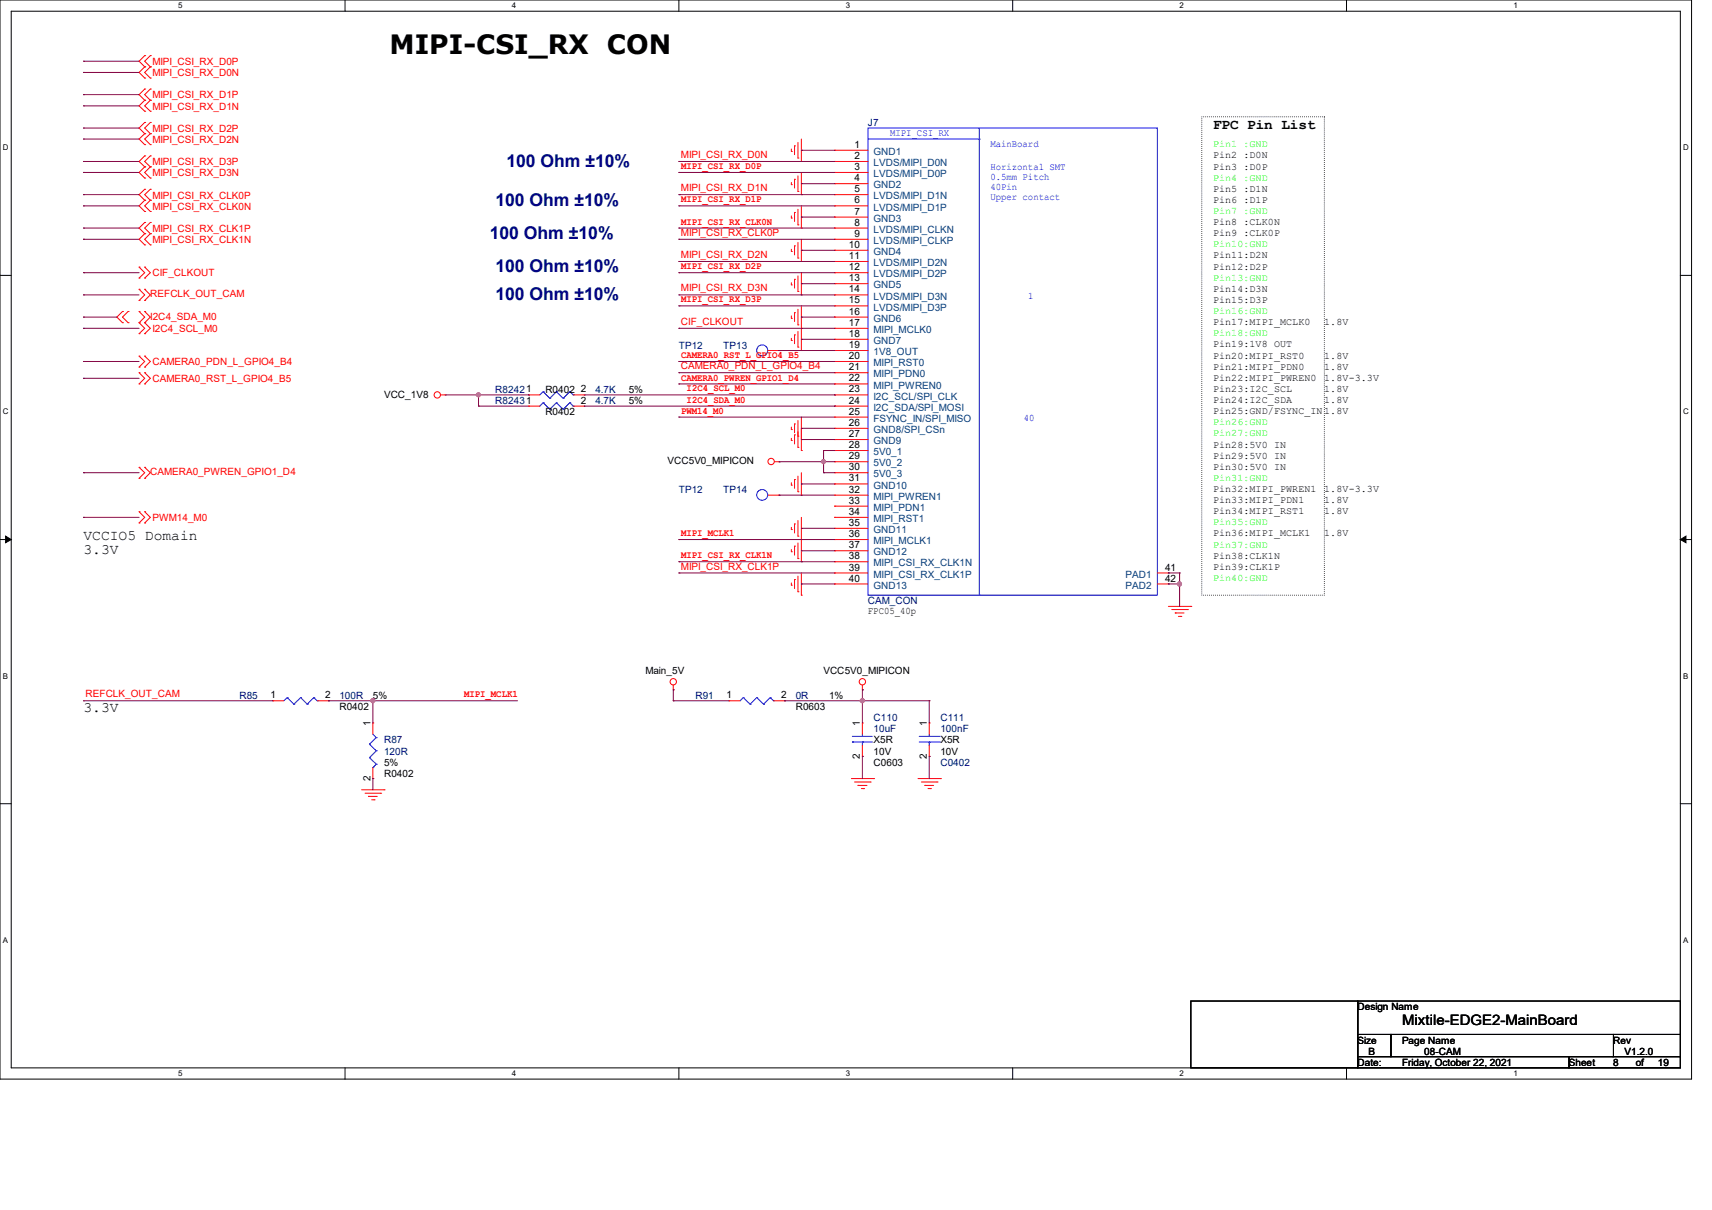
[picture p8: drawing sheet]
<svg xmlns="http://www.w3.org/2000/svg" width="297mm" height="210mm" viewBox="0 0 297 210" stroke-linecap="round" stroke-linejoin="round" font-family="sans-serif">
<path d="M0 0h293.5v187.3h-293.5zM1.9 1.9h289.6v183.4h-289.6z" fill="none" stroke="#000" stroke-width=".17"/>
<g fill="#fff">
<path d="M30.9 .2h.8v1.5h-.8z"/>
<path d="M30.9 185.5h.8v1.6h-.8z"/>
</g>
<path d="M59.9 0v1.9M59.9 185.3v2" fill="none" stroke="#000" stroke-width=".17"/>
<g fill="#fff">
<path d="M88.8 .2h.8v1.5h-.8z"/>
<path d="M88.8 185.5h.8v1.6h-.8z"/>
</g>
<path d="M117.8 0v1.9M117.8 185.3v2" fill="none" stroke="#000" stroke-width=".17"/>
<g fill="#fff">
<path d="M146.7 .2h.8v1.5h-.8z"/>
<path d="M146.7 185.5h.8v1.6h-.8z"/>
</g>
<path d="M175.7 0v1.9M175.7 185.3v2" fill="none" stroke="#000" stroke-width=".17"/>
<g fill="#fff">
<path d="M204.6 .2h.8v1.5h-.8z"/>
<path d="M204.6 185.5h.8v1.6h-.8z"/>
</g>
<path d="M233.6 0v1.9M233.6 185.3v2" fill="none" stroke="#000" stroke-width=".17"/>
<g fill="#fff">
<path d="M262.6 .2h.7v1.5h-.7z"/>
<path d="M262.6 185.5h.7v1.6h-.7z"/>
<path d="M.5 24.8h1v1.6h-1z"/>
<path d="M292 24.8h1v1.6h-1z"/>
<path d="M.5 70.7h1v1.5h-1z"/>
<path d="M292 70.7h1v1.5h-1z"/>
</g>
<path d="M0 47.8h1.9M291.5 47.8h2" fill="none" stroke="#000" stroke-width=".17"/>
<g fill="#fff">
<path d="M.5 116.5h.9v1.6h-.9z"/>
<path d="M292 116.5h.9v1.6h-.9z"/>
</g>
<path d="M0 93.6h1.9M291.5 93.6h2" fill="none" stroke="#000" stroke-width=".17"/>
<path d="M1 93l.9 .6-.9 .6zM291.5 93.6l1-.6v1.2z" fill="#000" stroke="#000" stroke-width=".17"/>
<g fill="#fff">
<path d="M.5 162.4h.9v1.5h-.9z"/>
<path d="M292 162.4h.9v1.5h-.9z"/>
</g>
<path d="M0 139.5h1.9M291.5 139.5h2M206.6 173.7h28.9v11.6h-28.9zM235.5 173.7h56v5.8h-56zM235.5 179.5h5.8v3.9h-5.8zM241.3 179.5h38.6v3.9h-38.6zM279.9 179.5h11.6v3.9h-11.6zM235.5 183.4h36.7v1.9h-36.7zM272.2 183.4h19.3v1.9h-19.3z" fill="none" stroke="#000" stroke-width=".17"/>
<path d="M208.5 20.3h21.2v83h-21.2z" fill="none" stroke="#000" stroke-width=".17" stroke-dasharray="0 .3"/>
<g fill="none" stroke="#f00" stroke-width=".17">
<path d="M25.1 9.7h.1M25.1 11.6h.1M25.1 13.5h.1M25.1 15.5h.1M25.1 17.4h.1M25.1 19.3h.1M25.1 9.7l-1 .9 1 1M25.1 11.6l-1 1 1 .9M25.1 15.5l-1 .9 1 1M25.1 17.4l-1 1 1 .9M26.1 11.6h.1M26.1 9.7h.1"/>
<path d="M26.1 13.5h.1M26.1 17.4h.1M26.1 15.5h.1M26.1 19.3h.1M26.1 9.7l-1 .9 1 1M26.1 11.6l-1 1 1 .9M26.1 15.5l-1 .9 1 1M26.1 17.4l-1 1 1 .9M25.1 21.3h.1M25.1 23.2h.1M25.1 25.1h.1M25.1 27.1h.1"/>
<path d="M25.1 29h.1M25.1 30.9h.1M25.1 32.9h.1M25.1 34.8h.1M25.1 36.7h.1M25.1 38.6h.1M25.1 21.3l-1 .9 1 1M25.1 23.2l-1 .9 1 1M25.1 27.1l-1 .9 1 1M25.1 29l-1 .9 1 1M25.1 32.9l-1 .9 1 1M25.1 34.8l-1 .9 1 1"/>
<path d="M25.1 38.6l-1 1 1 1M26.1 23.2h.1M26.1 21.3h.1M26.1 25.1h.1M26.1 29h.1M26.1 27.1h.1M26.1 30.9h.1M26.1 34.8h.1M26.1 32.9h.1M26.1 36.7h.1M26.1 38.6h.1M26.1 21.3l-1 .9 1 1"/>
<path d="M26.1 23.2l-1 .9 1 1M26.1 27.1l-1 .9 1 1M26.1 29l-1 .9 1 1M26.1 32.9l-1 .9 1 1M26.1 34.8l-1 .9 1 1M26.1 38.6l-1 1 1 1M137.3 32h.1M137.3 37.8h.1M137.3 26.3h.1M137.3 25.9v.4M137.3 31.7v.3M137.3 37.5v.3"/>
<path d="M137.8 31.1h.1M137.8 36.9h.1M137.8 25.3h.1M137.8 25.3v1.5M137.8 31.1v1.5M137.8 36.9v1.5M138.4 33.2h.1M138.4 39h.1M138.4 27.4h.1M138.4 24.7v2.7M138.4 30.5v2.7M138.4 36.3v2.7"/>
<path d="M139 33.8h.1M139 39.6h.1M139 28h.1M139 24.1v3.9M139 29.9v3.9M139 35.7v3.9M144.8 26.1h.1M144.8 28h.1M144.8 29.9h.1M144.8 31.9h.1M144.8 33.8h.1M144.8 35.7h.1"/>
<path d="M144.8 37.7h.1M144.8 39.6h.1M144.8 26.1h5.8M144.8 28h5.8M144.8 29.9h5.8M144.8 31.9h5.8M144.8 33.8h5.8M144.8 35.7h5.8M144.8 37.7h5.8M144.8 39.6h5.8M21.3 54.1h.1M21.3 56h.1"/>
<path d="M21.3 54.1l-1 .9 1 1M22.2 56h.1M22.2 54.1h.1M22.2 54.1l-.9 .9 .9 1M24.1 57.9h.1M24.1 56h.1M24.1 54.1h.1M24.1 48.3h.1M24.1 46.4h.1M24.1 52.2h.1M24.1 50.2h.1M24.1 56l1 1-1 .9"/>
<path d="M24.1 50.2l1 1-1 1M24.1 54.1l1 .9-1 1M24.1 46.4l1 .9-1 1M25.1 57.9h.1M25.1 56h.1M25.1 54.1h.1M25.1 40.6h.1M25.1 42.5h.1M25.1 48.3h.1M25.1 46.4h.1M25.1 52.2h.1M25.1 50.2h.1"/>
<path d="M25.1 56l1 1-1 .9M25.1 54.1l1 .9-1 1M25.1 40.6l-1 .9 1 1M25.1 46.4l1 .9-1 1M25.1 50.2l1 1-1 1M26.1 40.6h.1M26.1 42.5h.1M26.1 40.6l-1 .9 1 1M137.3 43.6h.1M137.3 49.4h.1M137.3 55.2h.1M137.3 59.1h.1"/>
<path d="M137.3 43.3v.3M137.3 49.1v.3M137.3 54.8v.4M137.3 58.7v.4M137.8 42.7h.1M137.8 48.5h.1M137.8 54.3h.1M137.8 58.1h.1M137.8 42.7v1.5M137.8 48.5v1.5M137.8 54.3v1.5M137.8 58.1v1.5"/>
<path d="M138.4 44.8h.1M138.4 50.6h.1M138.4 56.4h.1M138.4 42.1v2.7M138.4 47.9v2.7M138.4 53.7v2.7M138.4 57.5v2.7M139 45.4h.1M139 51.2h.1M139 57h.1M139 41.5v3.9M139 47.3v3.9"/>
<path d="M139 53.1v7.7M144.8 41.5h.1M144.8 43.4h.1M144.8 45.4h.1M144.8 47.3h.1M144.8 49.2h.1M144.8 51.2h.1M144.8 53.1h.1M144.8 57h.1M144.8 58.9h.1M144.8 55h.1M144.8 41.5h5.8"/>
<path d="M144.8 43.4h5.8M144.8 45.4h5.8M144.8 47.3h5.8M144.8 49.2h5.8M144.8 51.2h5.8M144.8 53.1h5.8M144.8 57h5.8M144.8 58.9h5.8M144.8 55h5.8M24.1 63.7h.1M24.1 61.8h.1M24.1 66.6h.1"/>
<path d="M24.1 64.7h.1M24.1 61.8l1 .9-1 1M24.1 64.7l1 1-1 .9M25.1 63.7h.1M25.1 61.8h.1M25.1 66.6h.1M25.1 64.7h.1M25.1 61.8l1 .9-1 1M25.1 64.7l1 1-1 .9M76.5 68.5h.7M77.2 68.5h.1M91.7 68.5h.1"/>
<path d="M91.7 70.5h.1M91.7 68.5h1.9M91.7 70.5h1.9M99.4 68.5h1.9M99.4 70.5h1.9M101.3 68.5h.1M101.3 70.5h.1M133.2 60.8h1.9M135.1 60.8h.1M137.3 74.5h.1M137.3 76.5h.1M137.3 74.1v.4"/>
<path d="M137.3 76.1v.4M137.8 73.6h.1M137.8 75.5h.1M137.8 73.6v1.5M137.8 75.5v1.5M138.4 60.2h.1M138.4 75.7h.1M138.4 77.6h.1M138.4 73v4.6M139 60.8h.1M139 76.3h.1M139 78.2h.1"/>
<path d="M139 72.4v5.8M144.8 60.8h.1M144.8 62.7h.1M144.8 64.7h.1M144.8 66.6h.1M144.8 68.5h.1M144.8 70.5h.1M144.8 72.4h.1M144.8 74.3h.1M144.8 76.3h.1M144.8 78.2h.1M144.8 68.5h5.8"/>
<path d="M144.8 60.8h5.8M144.8 62.7h5.8M144.8 64.7h5.8M144.8 66.6h5.8M144.8 70.5h5.8M144.8 72.4h5.8M144.8 74.3h5.8M144.8 76.3h5.8M144.8 78.2h5.8M24.1 83h.1M24.1 81.1h.1M24.1 90.8h.1"/>
<path d="M24.1 88.8h.1M24.1 81.1l1 .9-1 1M24.1 88.8l1 1-1 1M25.1 83h.1M25.1 81.1h.1M25.1 90.8h.1M25.1 88.8h.1M25.1 81.1l1 .9-1 1M25.1 88.8l1 1-1 1M133.2 85.9h1.9M134.4 80.1h.7M135.1 80.1h.1"/>
<path d="M135.1 85.9h.1M137.3 84.2h.1M137.3 91.9h.1M137.3 95.8h.1M137.3 83.8v.4M137.3 91.5v.4M137.3 95.4v.4M137.8 83.2h.1M137.8 90.9h.1M137.8 94.8h.1M137.8 83.2v1.6M137.8 90.9v1.6"/>
<path d="M137.8 94.8v1.6M138.4 85.3h.1M138.4 93h.1M138.4 96.9h.1M138.4 82.6v2.7M138.4 90.3v2.7M138.4 94.2v2.7M138.4 100v2.7M139 85.9h.1M139 93.6h.1M139 97.5h.1M139 82v3.9"/>
<path d="M139 89.8v7.7M139 99.4v3.9M144.8 80.1h.1M144.8 82h.1M144.8 84h.1M144.8 89.8h.1M144.8 87.8h.1M144.8 95.6h.1M144.8 97.5h.1M144.8 99.4h.1M144.8 93.6h.1M144.8 85.9h.1"/>
<path d="M144.8 91.7h.1M144.8 80.1h5.8M144.8 85.9h5.8M144.8 82h5.8M144.8 99.4h5.8M144.8 84h5.8M144.8 89.8h5.8M144.8 87.8h5.8M144.8 95.6h5.8M144.8 97.5h5.8M144.8 93.6h5.8M144.8 91.7h5.8"/>
<path d="M200.8 99.4h1.9M202.7 99.4h.1M116.8 119.7h.1M116.8 118.9v.8M137.3 101.6h.1M137.3 101.2v.4M137.8 100.6h.1M137.8 100.6v1.6M138.4 102.7h.1M139 103.3h.1M144.8 101.3h.1M144.8 101.3h5.8"/>
<path d="M149.6 119.7h.1M149.6 118.9v.8M200.8 101.3h1.9M202.7 101.3h.1M202.7 105.2h3.9M203.3 105.8h2.7M203.9 106.4h.1M203.9 106.4h1.5M204.4 107h.5M204.9 107h.1M206 105.8h.1M206.6 105.2h.1"/>
<path d="M47.3 121.6h.1M47.3 121.6h1.9M55 121.6h2M57 121.6h.1M62.7 137.1h3.9M63.3 137.7h2.7M63.9 138.2h.1M63.9 138.2h1.5M64.5 138.8h.4M64.7 125.5h.1M64.7 135.1h.1M64.7 125.5v1.9"/>
<path d="M64.7 133.2v1.9M64.9 138.8h.1M66 137.7h.1M66.6 137.1h.1M126.4 121.6h.1M126.4 121.6h2M134.2 121.6h1.9M136.1 121.6h.1M147.7 135.1h3.9M148.3 135.7h2.7M148.8 136.3h.1M148.8 136.3h1.6"/>
<path d="M149.4 136.9h.4M149.6 125.5h.1M149.6 131.3h.1M149.6 125.5v1.9M149.6 129.4v1.9M149.8 136.9h.1M151 135.7h.1M151.6 135.1h.1M159.3 135.1h3.9M159.9 135.7h2.7M160.4 136.3h.1M160.4 136.3h1.6"/>
<path d="M161 136.9h.4M161.2 125.5h.1M161.2 131.3h.1M161.2 125.5v1.9M161.2 129.4v1.9M161.4 136.9h.1M162.6 135.7h.1M163.2 135.1h.1"/>
<circle cx="75.9" cy="68.5" r=".55"/>
<circle cx="133.8" cy="80.1" r=".55"/>
<circle cx="116.8" cy="118.3" r=".55"/>
<circle cx="149.6" cy="118.3" r=".55"/>
</g>
<g fill="none" stroke="#00f" stroke-width=".17">
<path d="M150.6 22.2h50.2v81.1h-50.2zM150.6 24.1h19.3M169.9 24.1h.1M169.9 22.2v81.1M94.2 68h.1M94.2 69.9h.1M94.2 68l-.6 .5M94.2 68l1.2 1.1M94.2 69.9l-.6 .6M94.2 69.9l1.2 1.1M95.4 69.1h.1M95.4 71h.1"/>
<path d="M96.5 68h.1M96.5 69.9h.1M96.5 68l-1.1 1.1M96.5 68l1.2 1.1M96.5 69.9l-1.1 1.1M96.5 69.9l1.2 1.1M97.7 69.1h.1M97.7 71h.1M98.8 68h.1M98.8 69.9h.1M98.8 68l-1.1 1.1M98.8 68l.6 .5"/>
<path d="M98.8 69.9l-1.1 1.1M98.8 69.9l.6 .6M99.4 68.5h.1M99.4 70.5h.1M169.9 103.3h.1M49.8 121.1h.1M49.8 121.1l-.6 .5M49.8 121.1l1.2 1.1M51 122.2h.1M52.2 121.1h.1M52.2 121.1l-1.2 1.1M52.2 121.1l1.1 1.1"/>
<path d="M53.3 122.2h.1M54.4 121.1h.1M54.4 121.1l-1.1 1.1M54.4 121.1l.6 .5M55 121.6h.1M64.1 129.2h.1M64.1 131.5h.1M64.1 129.2l1.2 1.1M64.1 131.5l1.2 1.1M64.7 133.2h.1M64.7 127.4l.6 .6M65.3 128h.1"/>
<path d="M65.3 130.3h.1M65.3 132.6h.1M65.3 128l-1.2 1.2M65.3 130.3l-1.2 1.2M65.3 132.6l-.6 .6M128.9 121.1h.1M128.9 121.1l-.5 .5M128.9 121.1l1.2 1.1M130.1 122.2h.1M131.3 121.1h.1M131.3 121.1l-1.2 1.1M131.3 121.1l1.2 1.1"/>
<path d="M132.5 122.2h.1M133.6 121.1h.1M133.6 121.1l-1.1 1.1M133.6 121.1l.6 .5M134.2 121.6h.1M147.9 128.8h.1M147.9 127.8h.1M147.9 128.8h3.4M147.9 127.8h3.4M149.6 127.8h.1M149.6 128.8h.1M149.6 127.4v.4"/>
<path d="M149.6 128.8v.6M159.5 128.8h3.4M159.5 127.8h3.4M161.2 127.8h.1M161.2 128.8h.1M161.2 127.4v.4M161.2 128.8v.6M162.9 128.8h.1M162.9 127.8h.1"/>
<circle cx="132.2" cy="60.8" r=".95"/>
<circle cx="132.2" cy="85.9" r=".94"/>
</g>
<g fill="none" stroke="#800040" stroke-width=".17">
<path d="M14.5 18.4h.1M14.5 16.4h.1M14.5 12.6h.1M14.5 10.6h.1M14.5 18.4h9.6M14.5 16.4h9.6M14.5 12.6h9.6M14.5 10.6h9.6M14.5 39.6h.1M14.5 35.7h.1M14.5 33.8h.1M14.5 29.9h.1"/>
<path d="M14.5 28h.1M14.5 24.1h.1M14.5 22.2h.1M14.5 29.9h9.6M14.5 33.8h9.6M14.5 28h9.6M14.5 35.7h9.6M14.5 39.6h9.6M14.5 24.1h9.6M14.5 22.2h9.6M117.8 29.9h.1M117.8 33.8h.1"/>
<path d="M117.8 28h.1M117.8 35.7h.1M117.8 39.6h.1M117.8 29.9h27M117.8 33.8h27M117.8 28h27M117.8 35.7h27M117.8 39.6h27M139 31.9h.1M139 37.7h.1M139 26.1h.1M139 31.9h5.8"/>
<path d="M139 37.7h5.8M139 26.1h5.8M14.5 47.3h.1M14.5 51.2h.1M14.5 57h.1M14.5 41.5h.1M14.5 55h.1M14.5 47.3h9.6M14.5 51.2h9.6M14.5 57h9.6M14.5 55h5.8M14.5 41.5h9.6"/>
<path d="M117.8 57h.1M117.8 41.5h.1M117.8 45.4h.1M117.8 53.1h.1M117.8 47.3h.1M117.8 51.2h.1M117.8 47.3h27M117.8 51.2h27M117.8 57h27M117.8 41.5h27M117.8 45.4h27M117.8 53.1h27"/>
<path d="M139 43.4h.1M139 49.2h.1M139 55h.1M139 58.9h.1M139 43.4h5.8M139 49.2h5.8M139 55h5.8M139 58.9h5.8M14.5 62.7h.1M14.5 65.7h.1M14.5 62.7h9.6M14.5 65.7h9.6"/>
<path d="M77.2 68.5h14.5M83 68.5h.1M83 70.5h.1M83 70.5h8.7M83 68.5v2M91.7 68.5h.1M101.3 68.5h43.5M101.3 70.5h43.5M117.8 62.7h.1M117.8 64.7h.1M117.8 66.6h.1M117.8 72.4h.1"/>
<path d="M117.8 62.7h27M117.8 64.7h27M117.8 66.6h27M117.8 72.4h27M135.1 60.8h.1M135.1 60.8h9.7M139 74.3h.1M139 76.3h.1M139 74.3h5.8M139 76.3h5.8M142.9 78.2h.1M142.9 78.2h1.9"/>
<path d="M142.9 78.2v3.8M144.8 68.5h.1M144.8 70.5h.1M14.5 82h.1M14.5 89.8h.1M14.5 82h9.6M14.5 89.8h9.6M117.8 97.5h.1M117.8 99.4h.1M117.8 93.6h.1M117.8 99.4h27M117.8 97.5h27"/>
<path d="M117.8 93.6h27M135.1 85.9h.1M135.1 80.1h.1M135.1 85.9h9.7M135.1 80.1h9.7M139 84h.1M139 91.7h.1M139 95.6h.1M139 84h5.8M139 91.7h5.8M139 95.6h5.8M142.9 80.1h.1"/>
<path d="M142.9 82h.1M142.9 82h1.9M202.7 99.4h.1M202.7 99.4h1.9M204.6 99.4h.1M204.6 99.4v5.8M116.8 119.7h.1M116.8 119.7v1.9M139 101.3h.1M139 101.3h5.8M149.6 119.7h.1M149.6 119.7v5.8"/>
<path d="M202.7 101.3h.1M202.7 101.3h1.9M204.6 101.3h.1M14.5 121.6h.1M14.5 121.6h32.8M57 121.6h.1M57 121.6h32.8M64.7 121.6h.1M64.7 135.1h.1M64.7 121.6v3.9M64.7 135.1v2M116.8 121.6h.1"/>
<path d="M116.8 121.6h9.6M136.1 121.6h.1M136.1 121.6h25.1M149.6 121.6h.1M149.6 131.3h.1M149.6 131.3v3.8M161.2 131.3h.1M161.2 121.6h.1M161.2 121.6v3.9M161.2 131.3v3.8"/>
</g>
<g fill="#f0f" stroke="#f0f" stroke-width=".17">
<circle cx="204.6" cy="101.3" r=".37"/>
<circle cx="142.9" cy="80.1" r=".36"/>
<circle cx="149.6" cy="121.6" r=".37"/>
<circle cx="64.7" cy="121.6" r=".36"/>
<circle cx="83" cy="68.5" r=".36"/>
</g>
<text font-size="4.6" x="67.6" y="9.4">MIPI-CSI_RX CON</text>
<g font-size="3" fill="#000080">
<text x="87.8" y="28.9">100 Ohm ±10%</text>
<text x="85.9" y="35.7">100 Ohm ±10%</text>
<text x="85" y="41.4">100 Ohm ±10%</text>
<text x="85.9" y="47.2">100 Ohm ±10%</text>
<text x="85.9" y="52.1">100 Ohm ±10%</text>
</g>
<g font-size="2.5">
<text x="210.4" y="22.4">FPC Pin List</text>
<text x="14.5" y="93.7">VCCIO5 Domain</text>
<text x="14.5" y="96.2">3.3V</text>
<text x="14.5" y="123.6">3.3V</text>
<text x="243.2" y="177.9">Mixtile-EDGE2-MainBoard</text>
</g>
<g font-size="1.7" fill="#f00">
<text x="26.5" y="11.3">MIPI_CSI_RX_D0P</text>
<text x="26.5" y="13.2">MIPI_CSI_RX_D0N</text>
<text x="26.5" y="17.1">MIPI_CSI_RX_D1P</text>
<text x="26.5" y="19">MIPI_CSI_RX_D1N</text>
<text x="26.5" y="22.9">MIPI_CSI_RX_D2P</text>
<text x="26.5" y="24.8">MIPI_CSI_RX_D2N</text>
<text x="26.5" y="28.7">MIPI_CSI_RX_D3P</text>
<text x="118.1" y="27.4">MIPI_CSI_RX_D0N</text>
<text x="118.1" y="29.3">MIPI_CSI_RX_D0P</text>
<text x="26.5" y="30.6">MIPI_CSI_RX_D3N</text>
<text x="26.5" y="34.5">MIPI_CSI_RX_CLK0P</text>
<text x="118.1" y="33.2">MIPI_CSI_RX_D1N</text>
<text x="118.1" y="35.1">MIPI_CSI_RX_D1P</text>
<text x="26.5" y="36.4">MIPI_CSI_RX_CLK0N</text>
<text x="26.5" y="40.2">MIPI_CSI_RX_CLK1P</text>
<text x="118.1" y="40.9">MIPI_CSI_RX_CLK0P</text>
<text x="118.1" y="39">MIPI_CSI_RX_CLK0N</text>
<text x="26.5" y="42.2">MIPI_CSI_RX_CLK1N</text>
<text x="26.5" y="48">CIF_CLKOUT</text>
<text x="118.1" y="44.8">MIPI_CSI_RX_D2N</text>
<text x="118.1" y="46.7">MIPI_CSI_RX_D2P</text>
<text x="26.1" y="51.6">REFCLK_OUT_CAM</text>
<text x="118.1" y="50.6">MIPI_CSI_RX_D3N</text>
<text x="118.1" y="52.5">MIPI_CSI_RX_D3P</text>
<text x="26.1" y="55.5">I2C4_SDA_M0</text>
<text x="26.5" y="57.6">I2C4_SCL_M0</text>
<text x="118.1" y="56.4">CIF_CLKOUT</text>
<text x="26.5" y="63.4">CAMERA0_PDN_L_GPIO4_B4</text>
<text x="118.1" y="64.1">CAMERA0_PDN_L_GPIO4_B4</text>
<text x="118.1" y="62.1">CAMERA0_RST_L_GPIO4_B5</text>
<text x="26.5" y="66.3">CAMERA0_RST_L_GPIO4_B5</text>
<text x="118.1" y="66">CAMERA0_PWREN_GPIO1_D4</text>
<text x="118.1" y="71.8">PWM14_M0</text>
<text x="119.1" y="67.9">I2C4_SCL_M0</text>
<text x="119.1" y="69.9">I2C4_SDA_M0</text>
<text x="26.1" y="82.5">CAMERA0_PWREN_GPIO1_D4</text>
<text x="26.5" y="90.4">PWM14_M0</text>
<text x="118.1" y="93">MIPI_MCLK1</text>
<text x="118.1" y="98.8">MIPI_CSI_RX_CLK1P</text>
<text x="118.1" y="96.9">MIPI_CSI_RX_CLK1N</text>
<text x="14.9" y="121">REFCLK_OUT_CAM</text>
<text x="80.5" y="121">MIPI_MCLK1</text>
</g>
<g font-size="1.7" fill="#000080">
<text x="150.6" y="21.9">J7</text>
<text x="117.8" y="60.5">TP12</text>
<text x="125.5" y="60.5">TP13</text>
<text x="85.9" y="68.2">R82421</text>
<text x="85.9" y="70.1">R82431</text>
<text x="103.3" y="68.2">4.7K</text>
<text x="103.3" y="70.1">4.7K</text>
<text x="117.8" y="85.6">TP12</text>
<text x="125.5" y="85.6">TP14</text>
<text x="150.6" y="104.9">CAM_CON</text>
<text x="41.5" y="121.3">R85</text>
<text x="58.9" y="121.3">100R</text>
<text x="120.6" y="121.3">R91</text>
<text x="138" y="121.3">0R</text>
<text x="151.5" y="125.2">C110</text>
<text x="163.1" y="125.2">C111</text>
<text x="66.6" y="129">R87</text>
<text x="66.6" y="131">120R</text>
<text x="151.5" y="127.1">10uF</text>
<text x="163.1" y="127.1">100nF</text>
<text x="163.1" y="132.9">C0402</text>
</g>
<g font-size="1.7" fill="#00f">
<text x="154.4" y="23.6">MIPI_CSI_RX</text>
<text x="171.8" y="29.4">Horizontal SMT</text>
<text x="171.8" y="25.5">MainBoard</text>
<text x="171.8" y="31.2">0.5mm Pitch</text>
<text x="171.8" y="32.9">40Pin</text>
<text x="171.8" y="34.6">Upper contact</text>
<text x="178.4" y="51.8">1</text>
<text x="177.6" y="73">40</text>
</g>
<g font-size="1.7">
<text x="148.2" y="25.7">1</text>
<text x="148.2" y="27.6">2</text>
<text x="148.2" y="29.5">3</text>
<text x="210.4" y="27.5">Pin2 :D0N</text>
<text x="210.4" y="29.4">Pin3 :D0P</text>
<text x="148.2" y="31.5">4</text>
<text x="148.2" y="33.4">5</text>
<text x="148.2" y="35.3">6</text>
<text x="210.4" y="35.2">Pin6 :D1P</text>
<text x="210.4" y="33.3">Pin5 :D1N</text>
<text x="148.2" y="37.3">7</text>
<text x="148.2" y="39.2">8</text>
<text x="148.2" y="41.1">9</text>
<text x="210.4" y="39.1">Pin8 :CLK0N</text>
<text x="210.4" y="41">Pin9 :CLK0P</text>
<text x="147.3" y="43">10</text>
<text x="147.3" y="45">11</text>
<text x="147.3" y="46.9">12</text>
<text x="210.4" y="44.8">Pin11:D2N</text>
<text x="210.4" y="46.8">Pin12:D2P</text>
<text x="147.3" y="48.8">13</text>
<text x="147.3" y="50.8">14</text>
<text x="147.3" y="52.7">15</text>
<text x="210.4" y="50.6">Pin14:D3N</text>
<text x="210.4" y="52.6">Pin15:D3P</text>
<text x="147.3" y="56.6">17</text>
<text x="147.3" y="58.5">18</text>
<text x="147.3" y="54.6">16</text>
<text x="210.4" y="56.4">Pin17:MIPI_MCLK0</text>
<text x="229.7" y="56.4">1.8V</text>
<text x="147.3" y="60.4">19</text>
<text x="147.3" y="62.3">20</text>
<text x="147.3" y="64.3">21</text>
<text x="210.4" y="62.2">Pin20:MIPI_RST0</text>
<text x="210.4" y="64.1">Pin21:MIPI_PDN0</text>
<text x="210.4" y="60.3">Pin19:1V8 OUT</text>
<text x="229.7" y="64.1">1.8V</text>
<text x="229.7" y="62.2">1.8V</text>
<text x="66.6" y="69">VCC_1V8</text>
<text x="94.6" y="68.2">R0402</text>
<text x="100.8" y="68.1">2</text>
<text x="100.8" y="70.1">2</text>
<text x="109.1" y="68.2">5%</text>
<text x="109.1" y="70.1">5%</text>
<text x="147.3" y="66.2">22</text>
<text x="147.3" y="68.1">23</text>
<text x="147.3" y="70.1">24</text>
<text x="147.3" y="72">25</text>
<text x="210.4" y="68">Pin23:I2C_SCL</text>
<text x="210.4" y="71.9">Pin25:GND/FSYNC_IN1.8V</text>
<text x="210.4" y="69.9">Pin24:I2C_SDA</text>
<text x="210.4" y="66.1">Pin22:MIPI_PWREN0</text>
<text x="229.7" y="68">1.8V</text>
<text x="229.7" y="69.9">1.8V</text>
<text x="229.7" y="66.1">1.8V-3.3V</text>
<text x="94.6" y="72.1">R0402</text>
<text x="147.3" y="73.9">26</text>
<text x="147.3" y="75.9">27</text>
<text x="147.3" y="77.8">28</text>
<text x="210.4" y="77.7">Pin28:5V0 IN</text>
<text x="115.8" y="80.6">VCC5V0_MIPICON</text>
<text x="147.3" y="79.7">29</text>
<text x="147.3" y="81.6">30</text>
<text x="147.3" y="83.6">31</text>
<text x="210.4" y="79.6">Pin29:5V0 IN</text>
<text x="210.4" y="81.5">Pin30:5V0 IN</text>
<text x="147.3" y="89.4">34</text>
<text x="147.3" y="87.4">33</text>
<text x="147.3" y="85.5">32</text>
<text x="210.4" y="87.3">Pin33:MIPI_PDN1</text>
<text x="210.4" y="85.4">Pin32:MIPI_PWREN1</text>
<text x="210.4" y="89.2">Pin34:MIPI_RST1</text>
<text x="229.7" y="89.2">1.8V</text>
<text x="229.7" y="87.3">1.8V</text>
<text x="229.7" y="85.4">1.8V-3.3V</text>
<text x="147.3" y="95.2">37</text>
<text x="147.3" y="93.2">36</text>
<text x="147.3" y="91.3">35</text>
<text x="210.4" y="93.1">Pin36:MIPI_MCLK1</text>
<text x="229.7" y="93.1">1.8V</text>
<text x="147.3" y="100.9">40</text>
<text x="147.3" y="97.1">38</text>
<text x="147.3" y="99">39</text>
<text x="202.1" y="99">41</text>
<text x="202.1" y="100.9">42</text>
<text x="210.4" y="97">Pin38:CLK1N</text>
<text x="210.4" y="98.9">Pin39:CLK1P</text>
<text x="150.6" y="106.6">FPC05_40p</text>
<text x="112" y="117.1">Main_5V</text>
<text x="142.9" y="117.1">VCC5V0_MIPICON</text>
<text x="46.9" y="121.2">1</text>
<text x="56.4" y="121.2">2</text>
<text x="58.9" y="123.2">R0402</text>
<text x="64.7" y="121.3">5%</text>
<text x="126.1" y="121.2">1</text>
<text x="135.5" y="121.2">2</text>
<text x="138" y="123.2">R0603</text>
<text x="143.8" y="121.3">1%</text>
<text x="64.3" y="126.1" transform="rotate(-90 64.3 126.1)">1</text>
<text x="149.2" y="131.7" transform="rotate(-90 149.2 131.7)">2</text>
<text x="149.2" y="126.1" transform="rotate(-90 149.2 126.1)">1</text>
<text x="151.5" y="129">X5R</text>
<text x="151.5" y="131">10V</text>
<text x="160.8" y="131.7" transform="rotate(-90 160.8 131.7)">2</text>
<text x="160.8" y="126.1" transform="rotate(-90 160.8 126.1)">1</text>
<text x="163.1" y="129">X5R</text>
<text x="163.1" y="131">10V</text>
<text x="64.3" y="135.6" transform="rotate(-90 64.3 135.6)">2</text>
<text x="66.6" y="134.8">R0402</text>
<text x="66.6" y="132.9">5%</text>
<text x="151.5" y="132.9">C0603</text>
<text x="235.5" y="175.3">Design Name</text>
<text x="235.5" y="181.1">Size</text>
<text x="235.5" y="185">Date:</text>
<text x="237.4" y="183.1">B</text>
<text x="243.2" y="181.1">Page Name</text>
<text x="243.2" y="185">Friday, October 22, 2021</text>
<text x="247.1" y="183.1">08-CAM</text>
<text x="272.2" y="185">Sheet</text>
<text x="279.9" y="181.1">Rev</text>
<text x="279.9" y="185">8</text>
<text x="281.8" y="183.1">V1.2.0</text>
<text x="283.8" y="185">of</text>
<text x="287.6" y="185">19</text>
</g>
<g font-size="1.7" fill="#004080">
<text x="151.5" y="26.9">GND1</text>
<text x="151.5" y="28.8">LVDS/MIPI_D0N</text>
<text x="151.5" y="30.7">LVDS/MIPI_D0P</text>
<text x="151.5" y="32.7">GND2</text>
<text x="151.5" y="34.6">LVDS/MIPI_D1N</text>
<text x="151.5" y="36.5">LVDS/MIPI_D1P</text>
<text x="151.5" y="38.5">GND3</text>
<text x="151.5" y="40.4">LVDS/MIPI_CLKN</text>
<text x="151.5" y="42.3">LVDS/MIPI_CLKP</text>
<text x="151.5" y="44.2">GND4</text>
<text x="151.5" y="46.2">LVDS/MIPI_D2N</text>
<text x="151.5" y="48.1">LVDS/MIPI_D2P</text>
<text x="151.5" y="50">GND5</text>
<text x="151.5" y="52">LVDS/MIPI_D3N</text>
<text x="151.5" y="53.9">LVDS/MIPI_D3P</text>
<text x="151.5" y="57.8">MIPI_MCLK0</text>
<text x="151.5" y="59.7">GND7</text>
<text x="151.5" y="55.8">GND6</text>
<text x="151.5" y="61.6">1V8_OUT</text>
<text x="151.5" y="63.5">MIPI_RST0</text>
<text x="151.5" y="65.5">MIPI_PDN0</text>
<text x="151.5" y="67.4">MIPI_PWREN0</text>
<text x="151.5" y="69.3">I2C_SCL/SPI_CLK</text>
<text x="151.5" y="71.3">I2C_SDA/SPI_MOSI</text>
<text x="151.5" y="73.2">FSYNC_IN/SPI_MISO</text>
<text x="151.5" y="75.1">GND8/SPI_CSn</text>
<text x="151.5" y="77.1">GND9</text>
<text x="151.5" y="79">5V0_1</text>
<text x="151.5" y="80.9">5V0_2</text>
<text x="151.5" y="82.8">5V0_3</text>
<text x="151.5" y="84.8">GND10</text>
<text x="151.5" y="88.6">MIPI_PDN1</text>
<text x="151.5" y="86.7">MIPI_PWREN1</text>
<text x="151.5" y="90.6">MIPI_RST1</text>
<text x="151.5" y="94.4">MIPI_MCLK1</text>
<text x="151.5" y="92.5">GND11</text>
<text x="151.5" y="96.4">GND12</text>
<text x="151.5" y="98.3">MIPI_CSI_RX_CLK1N</text>
<text x="151.5" y="100.2">MIPI_CSI_RX_CLK1P</text>
<text x="195.3" y="100.2">PAD1</text>
<text x="151.5" y="102.2">GND13</text>
<text x="195.3" y="102.2">PAD2</text>
</g>
<g font-size="1.7" fill="#0f0">
<text x="210.4" y="25.5">Pin1 :GND</text>
<text x="210.4" y="31.3">Pin4 :GND</text>
<text x="210.4" y="37.1">Pin7 :GND</text>
<text x="210.4" y="42.9">Pin10:GND</text>
<text x="210.4" y="48.7">Pin13:GND</text>
<text x="210.4" y="54.5">Pin16:GND</text>
<text x="210.4" y="58.4">Pin18:GND</text>
<text x="210.4" y="73.8">Pin26:GND</text>
<text x="210.4" y="75.7">Pin27:GND</text>
<text x="210.4" y="83.4">Pin31:GND</text>
<text x="210.4" y="91.2">Pin35:GND</text>
<text x="210.4" y="95">Pin37:GND</text>
<text x="210.4" y="100.8">Pin40:GND</text>
</g>
<g font-size="1.4">
<text x="30.9" y="1.4">5</text>
<text x="88.8" y="1.4">4</text>
<text x="146.7" y="1.4">3</text>
<text x="204.6" y="1.4">2</text>
<text x="262.6" y="1.4">1</text>
<text x=".5" y="26.1">D</text>
<text x="292" y="26.1">D</text>
<text x=".5" y="71.9">C</text>
<text x="292" y="71.9">C</text>
<text x=".5" y="117.8">B</text>
<text x="292" y="117.8">B</text>
<text x=".5" y="163.6">A</text>
<text x="292" y="163.6">A</text>
<text x="30.9" y="186.8">5</text>
<text x="88.8" y="186.8">4</text>
<text x="146.7" y="186.8">3</text>
<text x="204.6" y="186.8">2</text>
<text x="262.6" y="186.8">1</text>
</g>
</svg>
